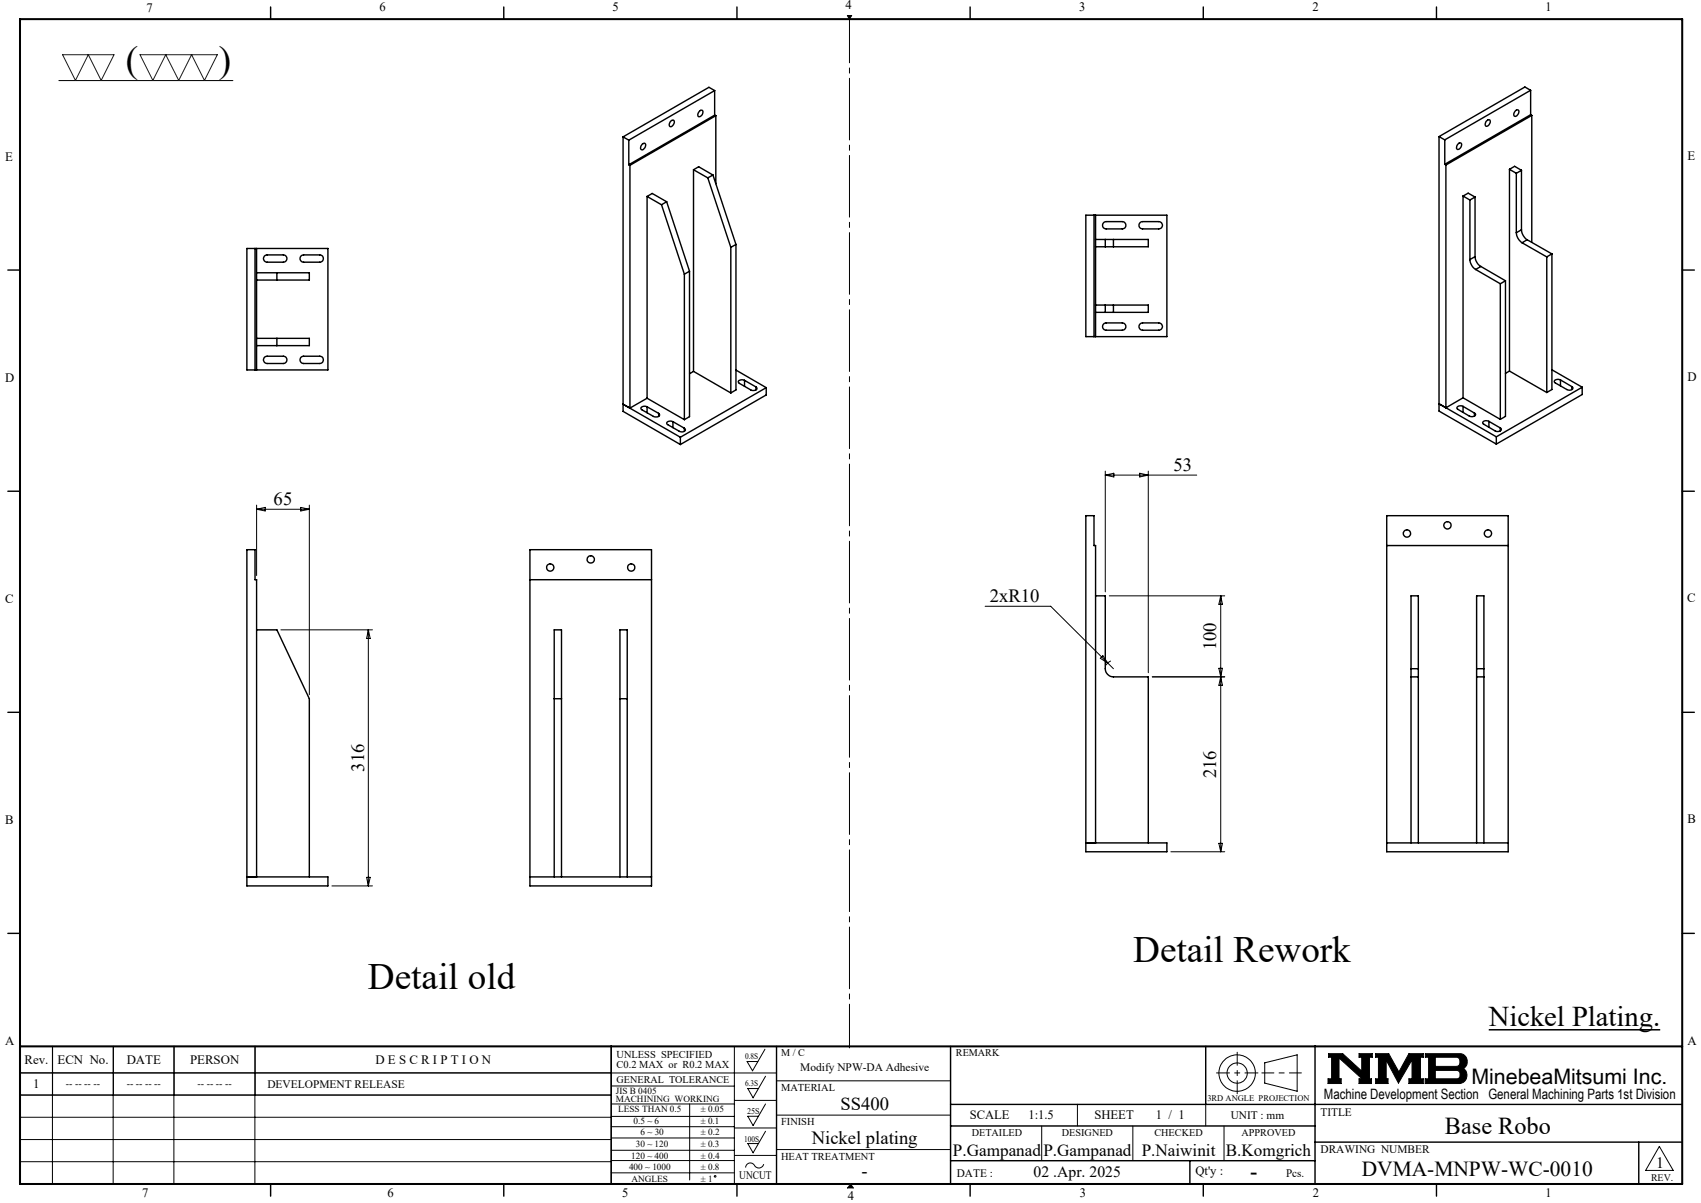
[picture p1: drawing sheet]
<svg xmlns="http://www.w3.org/2000/svg" width="420mm" height="297mm" viewBox="0 0 420 297" stroke-linecap="round" stroke-linejoin="round" font-family="sans-serif">
<g fill="none" stroke="#000" stroke-width=".25">
<path d="M14.5 19.9h43M209.2 3.8h1.1l-.6 .9zM272.9 116.3v29.8M272.9 117.3h22.6M272.9 117.3l2.1-.5v1zM281.4 116.8l2.1 .5-2.1 .5zM283.5 116.3v49.8M63.4 124.7v17.4M63.4 125.7h13M63.4 125.7l2.1-.4v.8zM74.3 125.3l2.1 .4-2.1 .4zM76.4 124.7v46.8"/>
<path d="M69.4 155.5h22.6M90.9 155.5v63.2M90.9 155.5l.5 2.1h-.9zM243.2 149.7h16.2l15.5 15.4M273.9 147.1h28.5M301.4 147.1v63.2M301.4 147.1l.4 2.1h-.8zM271.7 162.5l.6-.6 1.2 1.8zM274.3 163.2l-.7 .4-.5 .6M284.5 167.1h17.9M301 165h.8l-.4 2.1zM301.4 167.1l.4 2.1h-.8z"/>
<path d="M82 218.7h10M90.5 216.6h.9l-.5 2.1zM289.1 210.3h13.3M301 208.2h.8l-.4 2.1zM13 258.3l-.1 34M27.9 258.3v34M28 258.3v12M42.9 258.3v34M43 258.3v12M62.9 258.3v34M63 258.3v12M181.3 258.3v34"/>
<path d="M188.9 259l-3.1 5.4-1.3-2.3h2.6M4.9 264.9h186.8M4.9 270.4h146M4.9 275.8h146M150.9 278.2h30.4M150.9 275.6h30.4M150.9 272.6h30.4M150.9 268.1h30.4M151 270.3h-146v-12h146l-.1 34M170.3 272.6v18.7M181.3 271.7h10.4M181.3 278.5h10.4"/>
<path d="M189 272.6l-3.1 5.3-1.3-2.3h2.7M189 279.3l-3.1 5.3-1.3-2.3h2.7M189 265.7l-3.1 5.3-1.3-2.3h2.7M191.7 266.8h43M191.7 275.3h43M257.2 278v8.6M266 272.7v5.3M279.7 278v8.6M297.7 272.7v5.3M302.2 278v8.6M312.3 262.4l8-2v9l-8-2zM328 260.1h3.5l4.7 4.3v-3.4h-.6v-.9h3.2v.9h-.7v5.3h.5v1.2h-3v-1.2h.7l-5.7-5.1v5.1h.6v1.2h-3.3v-1.2h.9v-5.3h-.8z"/>
<path d="M339.7 260.1h3.2l2.5 4.6 2.5-4.6h3.5v.9h-.7v5.3h.7v1.2h-3.5v-1.2h.8v-4.6l-3.4 5.7-3-5.7v4.6h.4v1.2h-3v-1.2h.7v-5.3h-.7zM351.9 260.1h8.4a1.97 1.97 0 0 1 1.9 1.5 1.97 1.97 0 0 1-.9 2.2 2.03 2.03 0 0 1 .8 2.2 2.03 2.03 0 0 1-1.8 1.5h-8.4v-1.2h.8v-5.3h-.8zM354.4 261h5.4l.6 .5 .1 1a.84 .84 0 0 1-.8 .8h-5.3zM354.4 264.3h5.4l.6 .4 .1 1a.79 .79 0 0 1-.8 .6h-5.3zM4.9 281.3h146M4.9 286.8h146M150.9 280.9h30.4M150.9 286.5h30.4M150.9 284h30.4M150.9 289.6h30.4M181.3 285.3h10.4M188.6 287.4a1.29 1.29 0 0 1-1.2 1 1.29 1.29 0 0 1-1.3-.9 1.14 1.14 0 0 0-1.3-.3 1.14 1.14 0 0 0-.7 1.1"/>
<path d="M191.7 283.8h43M210 292.3l.7 1M409.7 283l3.4 6h-6.8z"/>
<circle cx="305.5" cy="264.9" r="2.51"/>
<circle cx="305.5" cy="264.9" r="4.5"/>
<circle cx="176.6" cy="290.4" r=".2"/>
</g>
<path d="M311.6 264.9h9.7" fill="none" stroke="#000" stroke-width=".25" stroke-dasharray="15.2 1.3 1.3 1.3" stroke-dashoffset="12.3"/>
<path d="M305.5 259.8v10.2M300.4 264.9h10.2" fill="none" stroke="#000" stroke-width=".25" stroke-dasharray="15.2 1.3 1.3 1.3" stroke-dashoffset="12"/>
<g fill="none" stroke="#000" stroke-width=".35">
<path d="M66.8 1.7v3M124.4 1.7v3M182 1.7v3M239.5 1.7v3M297.1 1.7v3M354.7 1.7v3M153.8 33.8v67.8l14.2 8.1M153.8 33.8l1.5 .8M155.3 34.6v6.1M158.6 35.6a.47 .47 0 0 1 .7-.2 .47 .47 0 0 1 .1 .7 .75 .75 0 0 1-.4 .7 .75 .75 0 0 1-.8 0v-.6zM165.5 30a.54 .54 0 0 1 .8-.3 .54 .54 0 0 1 .1 .9 .63 .63 0 0 1-.4 .6 .63 .63 0 0 1-.7-.2l-.1-.3zM172.8 27.4a.46 .46 0 0 1 .6-.2 .46 .46 0 0 1 .1 .7 .78 .78 0 0 1-.4 .7 .78 .78 0 0 1-.8 0l.1-.6z"/>
<path d="M176.5 28.4l-21.2 12.3M176.5 22.4l-21.2 12.2M176.5 22.4v6M176.5 22.4l-1.5-.8-21.2 12.2M176.5 28.4l.2 .2M176.7 28.6l-21.2 12.2M176.7 28.6v16.7M355.3 33.7v67.8l14.2 8.1M355.3 33.7l1.4 .8M356.7 34.5v6.1M359.9 35.6a.53 .53 0 0 1 .8-.3 .53 .53 0 0 1 .1 .9 .61 .61 0 0 1-.5 .6 .61 .61 0 0 1-.7-.3zM367 29.9a.54 .54 0 0 1 .8-.3 .54 .54 0 0 1 0 .9 .59 .59 0 0 1-.4 .6 .59 .59 0 0 1-.7-.3z"/>
<path d="M374.2 27.3a.47 .47 0 0 1 .7-.1 .47 .47 0 0 1 .1 .6 .75 .75 0 0 1-.4 .8 .75 .75 0 0 1-.8-.1v-.6zM377.9 22.3l-1.4-.8-21.2 12.2M377.9 22.3l-21.2 12.2M377.9 28.3l-21.2 12.3M377.9 22.3v6M377.9 28.3l.3 .2M378.2 28.5l-21.2 12.2M378.2 28.5v31.3M155.3 40.7l.2 .1M155.5 40.8v59.9M159.8 48.5v49.8M159.8 48.5l3.5 2"/>
<path d="M159.8 48.5l1.2-.7 3.6 2M163.3 50.5l5.7 17.2M164.6 49.8l5.7 17.2M164.6 49.8l-1.3 .7M171.2 41.9v49.8M171.2 41.9l3.6 2M171.2 41.9l1.3-.7 3.5 2M174.8 43.9l5.6 17.2M176 43.2l-1.2 .7M176 43.2l5.7 17.2M268.1 53.1h20v30h-20zM270.1 53.1v30"/>
<path d="M270.5 53.1v30M270.5 59.1h2.4M272.5 55l.6-.3h4a.9 .9 0 0 1 .9 .9 .9 .9 0 0 1-.9 .9h-4a.88 .88 0 0 1-.8-.5 .88 .88 0 0 1 .2-1zM272.9 59.1h2M272.9 59.1v1.8M274.9 59.1h8.6v1.8h-8.6M274.9 59.1v1.8M281.6 54.9l.5-.2h4a.9 .9 0 0 1 .9 .9 .9 .9 0 0 1-.9 .9h-4a.9 .9 0 0 1-.9-.6 .9 .9 0 0 1 .4-1zM356.7 40.6l.3 .1M357 40.7v60M361.2 48.4v49.8M361.2 48.4l1.7 1"/>
<path d="M361.2 48.4l1.3-.7 1.7 .9M362.9 49.4v14.7M364.2 48.6l-1.3 .8M364.2 48.6v14.8M372.7 41.8v49.8M372.7 41.8l1.7 1M372.7 41.8l1.3-.7 1.7 .9M374.4 57.5a3.2 3.2 0 0 0 1.4 2.4M374.4 42.8v14.7M375.7 56.7a3.2 3.2 0 0 0 1.4 2.5M375.7 42l-1.3 .8M375.7 56.7l-1.3 .8"/>
<path d="M375.7 42v14.7M375.8 59.9l6.1 3.5M377.1 59.2l-1.3 .7M377.1 59.2l6.1 3.5M1.9 66.7h3M61 61.3h20v30h-20zM63 61.3v30M63.4 61.3v30M63.4 67.3h13v1.8h-13M65.3 63.2l.7-.3h4a.9 .9 0 0 1 .8 .9 .9 .9 0 0 1-.8 .9h-4a.92 .92 0 0 1-.8-.5 .92 .92 0 0 1 .1-1zM68.4 67.3v1.8M74.5 63.1l.5-.2h4a.9 .9 0 0 1 .8 .9 .9 .9 0 0 1-.8 .9h-4a.91 .91 0 0 1-.9-.6 .91 .91 0 0 1 .4-1z"/>
<path d="M169 67.7v35.9M170.3 67l-1.3 .7M170.3 67v35.9l-1.3 .7M180.4 61.1v35.9M181.7 60.4l-1.3 .7M181.7 60.4v35.9l-1.3 .7M270.5 77.1h2.4M270.5 75.3h2.4M270.5 60.9h2.4M272.9 77.1h2M272.9 75.3h2M272.9 60.9h2"/>
<path d="M272.9 75.3v1.8M274.9 75.3h8.6v1.8h-8.6M274.9 75.3v1.8M281.6 79.9l.5-.2h4a.9 .9 0 0 1 .9 .9 .9 .9 0 0 1-.9 .9h-4a.91 .91 0 0 1-.8-.6 .91 .91 0 0 1 .3-1zM362.9 64.1a3.2 3.2 0 0 0 1.4 2.4M364.2 63.4a3.1 3.1 0 0 0 1.5 2.4M364.2 63.4l-1.3 .7M364.3 66.5l6.2 3.6M365.7 65.8l-1.4 .7M365.7 65.8l6 3.5M370.5 70.1v33.4M371.7 69.3v33.5l-1.2 .7"/>
<path d="M371.7 69.3l-1.2 .8M381.9 63.4v33.5M383.2 62.7v33.5l-1.3 .7M383.2 62.7l-1.3 .7M415.4 66.7h3M63.4 83.5h13v1.8h-13M65.3 88.2l.7-.3h4a.9 .9 0 0 1 .8 .9 .9 .9 0 0 1-.8 .9h-4a.94 .94 0 0 1-.7-1.5zM68.4 83.5v1.8M74.3 88.2l.7-.3h4a.9 .9 0 0 1 .8 .9 .9 .9 0 0 1-.8 .9h-4a.91 .91 0 0 1-.9-.5 .91 .91 0 0 1 .2-1zM159.8 98.3l-4.3 2.4M159.8 98.3l9.2 5.3M171.2 91.7l-.9 .6"/>
<path d="M171.2 91.7l9.2 5.3M181.7 91.4l7.5 4.3M183.8 93.9a1.01 1.01 0 0 0-1.5 .5l3.1 1.9a1 1 0 0 0 1.5-.5l-.2-.3M183.8 93.9l2.9 1.6M183.8 93.9v1.5M186.7 95.5v.8M189.2 95.7l-21.2 12.2M189.2 95.7v1.8l-21.2 12.2M272.5 80l.6-.3h4a.9 .9 0 0 1 .9 .9 .9 .9 0 0 1-.9 .9h-4a.89 .89 0 0 1-.8-.5 .89 .89 0 0 1 .2-1zM361.2 98.2l-4.2 2.5M361.2 98.2l9.3 5.3M372.7 91.6l-1 .6"/>
<path d="M372.7 91.6l9.2 5.3M383.2 91.3l7.5 4.3M385.3 93.8a1 1 0 0 0-1.5 .5l3.1 1.9a.97 .97 0 0 0 1.5-.5l-.3-.2M385.3 93.8l2.8 1.7M385.3 93.8v1.5M388.1 95.5v.7M390.7 95.6l-21.2 12.2M390.7 95.6v1.8l-21.2 12.2M155.5 100.7l-1.7-.9 14.2 8.1M159.8 100.4a1 1 0 0 0-1.5 .5l3 1.9a.97 .97 0 0 0 1.5-.5l-.2-.2M159.8 100.4l2.8 1.7M159.8 100.4v1.5"/>
<path d="M162.6 102.1v.7M166.2 104.1a1 1 0 0 0-1.6 .5l3.1 1.9a.97 .97 0 0 0 1.5-.5l-.2-.3M166.2 104.1l2.8 1.6M166.2 104.1v1.5M168 107.9v1.8M169 105.7v.8M357 100.7l-1.7-1 14.2 8.1M361.2 100.3a1 1 0 0 0-1.5 .5l3.1 1.9a1 1 0 0 0 1.5-.5l-.2-.2M361.2 100.3l2.9 1.7M361.2 100.3v1.5M364.1 102v.7M367.6 104a.97 .97 0 0 0-1.5 .5l3.1 1.9a1 1 0 0 0 1.5-.5l-.2-.2"/>
<path d="M367.6 104l2.9 1.7M367.6 104v1.5M369.5 107.8v1.8M370.5 105.7v.7M1.9 121.3h3M130.8 135.7h30.1v83h-30.1zM342.4 127.3h30v83h-30zM342.4 134.7h30M415.4 121.3h3M63.4 155.5h5l8 17v44M130.8 143.1h30.1M270.5 147.1h2.4v18a2.05 2.05 0 0 0 2 2h8.6v41"/>
<path d="M1.9 175.9h3M136.8 172.5h1.8M153.1 172.5h1.8M348.4 165.1v2M348.4 165.1v-18h1.8v18M348.4 167.1h1.8M348.4 167.1v41M348.4 165.1h1.8M350.2 165.1v2M350.2 167.1v41M364.6 165.1v2M364.6 165.1v-18h1.8v18"/>
<path d="M364.6 167.1h1.8M364.6 165.1h1.8M364.6 167.1v41M366.4 165.1v2M366.4 167.1v41M415.4 175.9h3M61 216.5h20v2.2h-20v-83h2v7.4h.4v73.4M130.8 216.5h30.1M136.8 216.5v-61h1.8v61M153.1 216.5v-61h1.8v61M268.1 208.1h20v2.2h-20v-83h2v7.4h.4v73.4M342.4 208.1h30"/>
<path d="M1.9 230.4h3M415.4 230.4h3M150.9 258.3v34M191.7 258.3v34M234.7 258.3v34M297.7 258.3v14.4M324.7 258.3v34M234.7 272.7h180.7M234.7 278h90M66.8 292.3v3M124.4 292.3v3M182 292.3v3"/>
<path d="M234.7 286.6h90M239.5 292.3v3M293.8 286.6v5.7M297.1 292.3v3M324.7 282h90.7M354.7 292.3v3M404.6 282v10.3"/>
<circle cx="145.8" cy="138.1" r=".9"/>
<circle cx="347.4" cy="131.7" r=".9"/>
<circle cx="357.4" cy="129.7" r=".9"/>
<circle cx="367.4" cy="131.7" r=".9"/>
<circle cx="135.9" cy="140.1" r=".9"/>
<circle cx="155.9" cy="140.1" r=".9"/>
</g>
<path d="M4.9 4.7h410.5v287.6h-410.5zM4.9 258.3h410.5" fill="none" stroke="#000" stroke-width=".5"/>
<path d="M210 292.3l-.7 1h1.4" fill="none" stroke="#00f" stroke-width=".25"/>
<g fill="#000">
<path d="M210 292.3l.7 1h-1.4z"/>
<path d="M209.2 3.8l.5 .9 .6-.9zM328 260.1v.9h.8v5.3h-.9v1.2h3.3v-1.2h-.6v-5.1l5.7 5.1h-.7v1.2h3v-1.2h-.5v-5.3h.7v-.9h-3.2v.9h.6v3.4l-4.7-4.3zM351.9 260.1v.9h.8v5.3h-.8v1.2h8.6l.7-.2 .6-.5 .4-.8v-.8l-.3-.8-.6-.6 .8-.8 .2-1.3-.5-.9-.5-.5-.6-.2zM354.4 264.3h5.4l.6 .4 .1 1-.6 .6h-5.5zM354.4 261l5.5 .1 .5 .5v1.1l-.3 .5-.3 .1h-5.4zM339.7 260.1v.9h.7v5.3h-.7v1.2h3v-1.2h-.4v-4.6l3 5.7 3.4-5.7v4.6h-.8v1.2h3.5v-1.2h-.7v-5.3h.7v-.9h-3.5l-2.5 4.6-2.5-4.6z" fill-rule="evenodd"/>
</g>
<path d="M367.6 254.2h42.3" fill="none" stroke="#000" stroke-width=".38"/>
<path d="M209.7 4.7v254" fill="none" stroke="#000" stroke-width=".25" stroke-dasharray="15.2 1.3 1.3 1.3" stroke-dashoffset="4.4"/>
<path d="M15.5 13.5h12.7l-3.2 6.4-3.2-6.4-3.2 6.4zM34.6 13.5h19.1l-3.2 6.4-3.2-6.4-3.2 6.4-3.2-6.4-3.2 6.4z" fill="none" stroke="#191924" stroke-width=".25"/>
<g font-size="9.2">
<text x="31.1" y="17.7">(</text>
<text x="54" y="17.8">)</text>
<text x="279.8" y="237.5">Detail Rework</text>
<text x="90.8" y="244.1">Detail old</text>
</g>
<text font-size="7.1" x="367.6" y="253.4">Nickel Plating.</text>
<text font-size="6" x="356.8" y="280">Base Robo</text>
<g font-size="5.3">
<text x="363.3" y="267.7">MinebeaMitsumi Inc.</text>
<text x="336.3" y="290.4">DVMA-MNPW-WC-0010</text>
</g>
<text font-size="4.9" x="308.8" y="290.9">-</text>
<g font-size="4.6">
<text x="289.7" y="116.2">53</text>
<text x="67.6" y="124.6">65</text>
<text x="244.4" y="148.6">2xR10</text>
<text x="300.3" y="160.5" transform="rotate(-90 300.3 160.5)">100</text>
<text x="89.9" y="190.6" transform="rotate(-90 89.9 190.6)">316</text>
<text x="300.3" y="192.1" transform="rotate(-90 300.3 192.1)">216</text>
<text x="207.5" y="274.1">SS400</text>
<text x="200.4" y="282.4">Nickel plating</text>
<text x="212.8" y="290.6">-</text>
</g>
<g font-size="4.2">
<text x="235.3" y="285.5">P.Gampanad</text>
<text x="257.6" y="285.5">P.Gampanad</text>
<text x="281.9" y="285.5">P.Naiwinit</text>
<text x="302.7" y="285.5">B.Komgrich</text>
</g>
<g font-size="3.9">
<text x="255.2" y="290.6">02 .Apr. 2025</text>
<text x="408.9" y="288.2">1</text>
</g>
<text font-size="3.5" x="326.9" y="271.4">Machine Development Section General Machining Parts 1st Division</text>
<g font-size="3.2">
<text x="36.1" y="2.9">7</text>
<text x="93.7" y="2.8">6</text>
<text x="151.3" y="2.8">5</text>
<text x="208.8" y="2.2">4</text>
<text x="266.5" y="2.8">3</text>
<text x="324.1" y="2.8">2</text>
<text x="381.6" y="2.8">1</text>
<text x="1.3" y="39.8">E</text>
<text x="416.6" y="39.5">E</text>
<text x="1.3" y="94.3">D</text>
<text x="416.6" y="94.1">D</text>
<text x="1.3" y="148.9">C</text>
<text x="416.6" y="148.7">C</text>
<text x="1.3" y="203.6">B</text>
<text x="416.6" y="203.3">B</text>
<text x="416.6" y="258">A</text>
<text x="1.3" y="258.1">A</text>
<text x="6.1" y="262.7">Rev.</text>
<text x="14.2" y="262.7">ECN No.</text>
<text x="31.3" y="262.7">DATE</text>
<text x="46.9" y="262.7">PERSON</text>
<text x="92.7" y="262.7">D E S C R I P T I O N</text>
<text x="8.2" y="268.7">1</text>
<text x="239.4" y="276.2">SCALE</text>
<text x="253.9" y="276.2">1:1.5</text>
<text x="270.2" y="276.2">SHEET</text>
<text x="285.4" y="276.2">1 / 1</text>
<text x="295.2" y="290.1">Qt'y :</text>
<text x="35.1" y="295.5">7</text>
<text x="95.7" y="295.6">6</text>
<text x="153.6" y="295.6">5</text>
<text x="209.3" y="296.3">4</text>
<text x="266.6" y="295.6">3</text>
<text x="324.2" y="295.6">2</text>
<text x="381.6" y="295.6">1</text>
</g>
<g font-size="2.8">
<text x="66" y="268.6">DEVELOPMENT RELEASE</text>
<text x="197.6" y="264.5">Modify NPW-DA Adhesive</text>
<text x="326" y="275.4">TITLE</text>
<text x="303.9" y="276.2">UNIT : mm</text>
<text x="326" y="284.7">DRAWING NUMBER</text>
<text x="182.5" y="291.2">UNCUT</text>
<text x="236.3" y="290.7">DATE :</text>
<text x="317.6" y="290.6">Pcs.</text>
</g>
<g font-size="2.6">
<text x="152.2" y="261.3">UNLESS SPECIFIED</text>
<text x="152.2" y="263.7">C0.2 MAX or R0.2 MAX</text>
<text x="192.9" y="269.4">MATERIAL</text>
<text x="192.9" y="277.7">FINISH</text>
<text x="192.9" y="286.3">HEAT TREATMENT</text>
</g>
<g font-size="2.5">
<text x="192.9" y="260.7">M / C</text>
<text x="236" y="260.7">REMARK</text>
<text x="16.3" y="268.5">-- -- -- --</text>
<text x="31.3" y="268.5">-- -- -- --</text>
<text x="48.8" y="268.5">-- -- -- --</text>
<text x="152.3" y="267.3">GENERAL TOLERANCE</text>
<text x="239.9" y="280.5">DETAILED</text>
<text x="262.2" y="280.5">DESIGNED</text>
<text x="285.1" y="280.5">CHECKED</text>
<text x="306.6" y="280.5">APPROVED</text>
<text x="407.7" y="291.5">REV.</text>
</g>
<g font-size="2.3">
<text x="152.1" y="270">JIS B 0405</text>
<text x="152.1" y="272.1">MACHINING WORKING</text>
<text x="152.7" y="274.6">LESS THAN 0.5</text>
<text x="173" y="274.6">± 0.05</text>
<text x="156.4" y="277.4">0.5 ~ 6</text>
<text x="158.1" y="280.3">6 ~ 30</text>
<text x="173" y="277.4">± 0.1</text>
<text x="173" y="280.3">± 0.2</text>
<text x="155.9" y="286">120 ~ 400</text>
<text x="157" y="283.2">30 ~ 120</text>
<text x="173" y="283.2">± 0.3</text>
<text x="173" y="286">± 0.4</text>
<text x="155.3" y="288.9">400 ~ 1000</text>
<text x="155.9" y="291.7">ANGLES</text>
<text x="173" y="288.9">± 0.8</text>
<text x="173" y="291.7">± 1</text>
</g>
<g font-size="2.1">
<text x="184" y="261.5">0.8S</text>
<text x="184" y="268.1">6.3S</text>
<text x="184.5" y="275">25S</text>
<text x="298.1" y="271.8">3RD ANGLE PROJECTION</text>
<text x="183.7" y="281.9">100S</text>
</g>
</svg>
